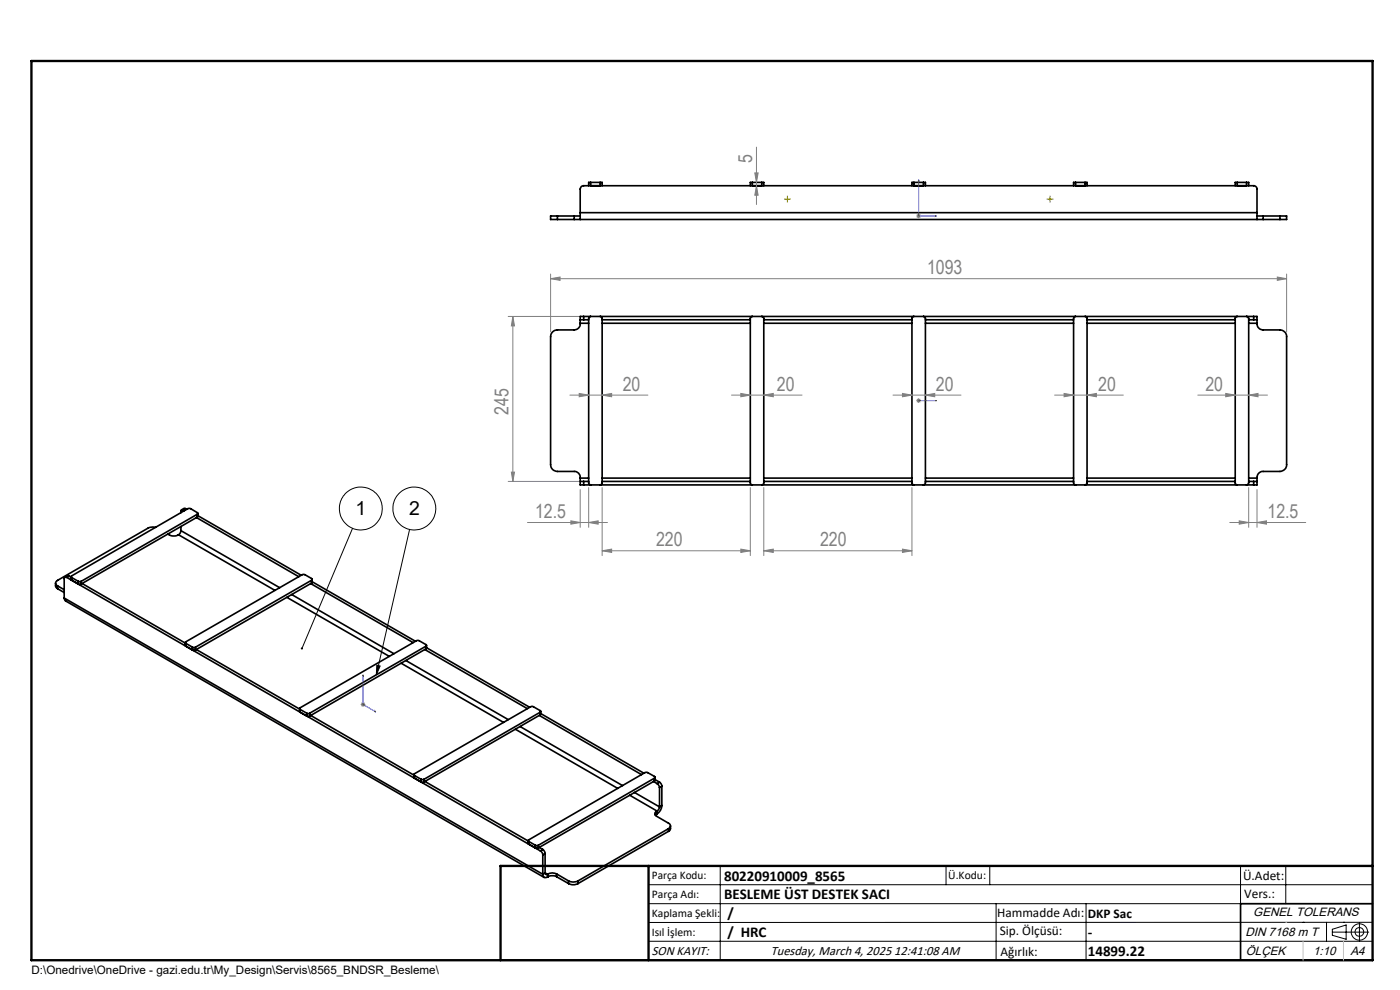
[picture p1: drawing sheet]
<svg xmlns="http://www.w3.org/2000/svg" width="297mm" height="210mm" viewBox="0 0 297 210" stroke-linecap="round" stroke-linejoin="round" font-family="sans-serif">
<g fill="none" stroke="#000" stroke-width=".35">
<path d="M125.3 38.7h-.4v.7M125.3 38.7v.7M125.3 38.7h2M127.3 38.7h.4v.7M127.3 38.7v.7M159.6 38.7h-.4v.7M159.6 38.7h2M159.6 38.7v.7M161.6 38.7h.4v.7M161.6 38.7v.7M193.9 38.7h-.4v.7M193.9 38.7h2"/>
<path d="M193.9 38.7v.7M195.9 38.7h.4v.7M195.9 38.7v.7M228.2 38.7h-.4v.7M228.2 38.7h2M228.2 38.7v.7M230.2 38.7h.4v.7M230.2 38.7v.7M262.5 38.7h-.5v.7M262.5 38.7h1.9M262.5 38.7v.7M264.4 38.7h.5v.7"/>
<path d="M264.4 38.7v.7M118.3 45.8h-1.5v.8h1.5M118.3 46.6h3.5M118.3 45.8v.8M118.3 45.8h3.5M121.8 45.8h1.3M121.8 46.6h1.3M121.8 45.8v.8M123.1 45.1v-5a.72 .72 0 0 1 .7-.7h142.2a.72 .72 0 0 1 .7 .7v5M123.1 45.1v1.5M123.1 45.1h143.6M123.1 46.6h143.6"/>
<path d="M266.7 45.1v1.5M266.7 45.8h1.3M266.7 46.6h1.3M268 46.6h3.5M268 45.8v.8M268 45.8h3.5M271.5 45.8h1.4v.8h-1.4M271.5 45.8v.8M123.1 67.8h.7M123.1 67.8v.8M123.1 68.6a1.28 1.28 0 0 1-1.3 1.4h-3.5a1.45 1.45 0 0 0-1.5 1.4v27.2a1.45 1.45 0 0 0 1.5 1.4h3.5a1.23 1.23 0 0 1 1.3 1.4M123.1 68.6h1.8"/>
<path d="M123.8 67.1h-.7v.7M123.8 67.1v.7M123.8 67.8h1.1M123.8 67.1h142.2M125.3 67.1l-.4 .4v35l.4 .4M127.3 67.1l.4 .4v35l-.4 .4M127.7 67.8h31.5M127.7 68.6h31.5M159.6 67.1l-.4 .4v35l.4 .4M161.6 67.1l.4 .4v35l-.4 .4M162 67.8h31.5M162 68.6h31.5"/>
<path d="M193.9 67.1l-.4 .4v35l.4 .4M195.9 67.1l.4 .4v35l-.4 .4M196.3 67.8h31.5M196.3 68.6h31.5M228.2 67.1l-.4 .4v35l.4 .4M230.2 67.1l.4 .4v34.9l-.1 .2-.3 .3M230.6 67.8h31.4M230.6 68.6h31.4M262.5 67.1l-.5 .3v35.2l.5 .3M264.4 67.1l.3 .1 .2 .3v34.9l-.1 .3-.4 .2M264.9 67.8h1.1M264.9 68.6h1.8"/>
<path d="M266 67.8h.7M266 67.1h.7v.7M266 67.1v.7M266.7 67.8v.8M266.7 68.6a1.28 1.28 0 0 0 1.3 1.4h3.5a1.45 1.45 0 0 1 1.4 1.4v27.2a1.45 1.45 0 0 1-1.4 1.4h-3.5a1.28 1.28 0 0 0-1.3 1.4M33 111.9l-.6-.1-1 .2-19.2 11.1a.61 .61 0 0 0-.4 .6 .61 .61 0 0 0 .4 .6M35.6 113.3a2.17 2.17 0 0 0 2.3 .1M37.9 113.4l20.4 11.8M38.4 112.6l-.2 .5-.3 .3M38.4 111.7v.9M38.4 112.6l20.9 12.1M38.9 108.2a.3 .3 0 0 0-.4 0 .3 .3 0 0 0-.1 .3v.3"/>
<path d="M38.9 108.2l.2 .1M39.4 107.9l-.3-.1-.6 .4M39.4 107.9l-.5 .3M39.4 107.9l.3 .1M41.7 109.8l21.7 12.5M41.9 109.1v-.3l-1.4-.9h-.7l-24.7 14.3v.2l.1 .1M41.9 109.1l-24.7 14.2M41.9 109.1v.6M41.9 109.7l-24.7 14.2M42 108.9l-.1 .8M42 109.4l21.9 12.6M123.1 102.1v.8h.7"/>
<path d="M123.1 102.1h.7M123.1 101.4v.7M123.1 101.4h1.8M123.8 102.1v.8M123.8 102.9h142.2M123.8 102.1h1.1M127.7 102.1h31.5M127.7 101.4h31.5M162 102.1h31.5M162 101.4h31.5M196.3 102.1h31.5M196.3 101.4h31.5"/>
<path d="M230.6 102.1h31.4M230.6 101.4h31.4M264.9 102.1h1.1M264.9 101.4h1.8M266 102.1h.7M266 102.1v.8M266.7 102.1v.8h-.7M266.7 101.4v.7M11.8 123.7v.8l.4 .4M12.2 124.3l1.4 .8M12.2 124.3v.6M12.2 124.9l1.4 .8"/>
<path d="M13.6 126.9l.3 .6 101.5 58.6M13.6 126.9l101.5 58.5M14.1 122.5a.33 .33 0 0 0-.3-.1 .33 .33 0 0 0-.2 .4v4.1M14.1 122.5l100.6 58M14.6 122.2l-.2-.1-.6 .3M14.6 122.2l-.5 .3M14.6 122.2l.5 .2M15.1 122.3v.7l.1 .1M15.2 122.5l1.4 .8M15.2 122.5v.6M15.2 123.1l1.4 .8M16.6 123.3h.6"/>
<path d="M16.6 123.9h.6M16.6 123.3v.6M17.2 123.3v.6M17.4 123.8l21.9 12.6M39.3 136.3v.6l.1 .2M39.4 136.5l1.5 .8M39.4 136.5v.6M39.4 137.1l1.5 .8M40.9 137.3h.6M40.9 137.9h.6M40.9 137.3v.6M41.5 137.3v.6"/>
<path d="M41.7 137.8l21.9 12.6M60.9 126.7l21.7 12.5M61.9 126.1l21.7 12.6M65.9 123.8l21.7 12.5M66.1 123.1v-.4l-1.5-.8h-.5l-24.7 14.3v.3M66.1 123.1l-24.6 14.2M66.1 123.1v.6M66.1 123.7l-24.6 14.2M66.2 122.9l-.1 .8M66.2 123.4l21.9 12.6M90.1 137.8l21.8 12.5M90.3 137.1l.1-.3-1.6-1-.5 .1-24.6 14.2v.4"/>
<path d="M90.3 137.1l-24.6 14.2M90.3 137.1v.5M90.3 137.6l-24.6 14.3M90.5 136.9l-.2 .7M90.5 137.4l21.9 12.6M63.6 150.3l.1 .8M63.7 150.5l1.4 .8M63.7 150.5v.6M63.7 151.1l1.4 .8M65.1 151.3h.6M65.1 151.9h.6M65.1 151.3v.6"/>
<path d="M65.7 151.3v.6M65.9 151.8l21.9 12.6M85.1 140.7l21.7 12.5M86.1 140.1l21.7 12.5M109.3 154.7l21.8 12.5M110.3 154.1l21.8 12.5M114.4 151.8l21.7 12.5M114.6 151.1l.1-.2v-.1l-1.7-.9h-.4l-24.7 14.2v.4M114.6 151.1l-24.6 14.2M114.6 151.1v.6M114.6 151.7l-24.6 14.2M114.7 150.9v.6l-.1 .2"/>
<path d="M114.7 151.4l21.9 12.6M87.8 164.3l.1 .8M87.9 164.5l1.4 .8M87.9 164.5v.6M87.9 165.1l1.4 .8M89.3 165.3h.7M89.3 165.9h.7M89.3 165.3v.6M90 165.3v.6M90.1 165.8l21.9 12.6M112 178.3v.6l.2 .2M112.2 178.5l1.4 .8"/>
<path d="M112.2 178.5v.6M112.2 179.1l1.4 .8M113.6 179.3h.6M113.6 179.9h.6M113.6 179.3v.6M114.2 179.3v.6M114.4 179.8l.7 .4M133.6 168.7l5.8 3.3M134.6 168.1l5.3 3.1M138.6 165.8l.8 .4M138.9 165.1v-.4l-1.5-.8h-.6l-24.7 14.3-.1 .2 .2 .1M138.9 165.1l-24.7 14.2"/>
<path d="M138.9 165.1v.6M138.9 165.7l-24.7 14.2M139 164.9l-.1 .8M139 165.4l.9 .5M139.3 172.1a.55 .55 0 0 0-.4 .5 .55 .55 0 0 0 .4 .5l2.5 1.5a.61 .61 0 0 1 .4 .6 .61 .61 0 0 1-.4 .6M139.3 172.7l-.3 .2M139.3 172.1v.6M139.4 166.2l.3 .4 .2 .5M139.4 172l-.1 .1M139.4 172v.6M139.4 172.6l-.1 .1M139.9 165.9l.4 .4 .1 .5"/>
<path d="M139.9 171.2l-.2 .6-.3 .2M139.9 167.1v4.1M139.9 165.9l-.5 .3M140.4 170.9a2.07 2.07 0 0 1-1 1.7M140.4 166.8l-.5 .3M140.4 170.9l-.5 .3M140.4 166.8v4.1M141.8 175.8l-19.2 11.1M141.8 175.8v.5M141.8 176.3l-19.2 11.1M142.2 175.2v.7l-.4 .4M114.7 180.5l.3 .4 .1 .5"/>
<path d="M115.1 180.2l.4 .4 .1 .5M115.1 185.4a.62 .62 0 0 0 .3 .7 .62 .62 0 0 0 .8-.1M115.1 180.2l-.4 .3M115.1 181.4v4M115.6 185.2a.33 .33 0 0 0 .2 .3 .33 .33 0 0 0 .4-.1M115.6 181.1l-.5 .3M115.6 185.2l-.5 .2M115.6 181.1v4.1M115.6 185.2l.6 .2M116.2 185.4v.6M116.3 185.4a2.02 2.02 0 0 1 1.8 0M116.3 186a2.02 2.02 0 0 1 1.8 0"/>
<path d="M116.3 185.4h-.1M116.3 185.4v.6M116.3 186h-.1M118.1 185.4l2.5 1.5M118.1 185.4v.6M118.1 186l2.5 1.4M120.6 186.9a2.17 2.17 0 0 0 2 0M120.6 187.4a2.17 2.17 0 0 0 2 0M120.6 186.9v.5M122.6 186.9v.5M291.2 191.7h-28v12M106.2 203.7h185"/>
</g>
<g fill="none" stroke="#000" stroke-width=".21">
<path d="M74.8 112.1l-10.7 25.4M86.9 112.3l-7.1 30.8M79.9 141.1l.7 .2-.8 1.8zM137.6 187.7h153.6M137.6 191.7h153.6M137.6 199.7h153.6M152.8 183.7v20M200.7 183.7v4M210 183.7v4M211.3 191.7v12M230.4 191.7v12M263.2 183.7v20"/>
<path d="M272.8 183.7v8M276.4 195.6h.1M281.4 195.6v4.1M282.6 197.7h7.8M282.6 197.1l3-.9v3l-3-.8zM285 195.6h.1M288.4 195.8v3.8M291.2 195.6l-153.6 .1"/>
<circle cx="76.5" cy="107.9" r="4.5"/>
<circle cx="87.9" cy="107.9" r="4.5"/>
<circle cx="288.4" cy="197.7" r="1.74"/>
<circle cx="288.4" cy="197.7" r=".93"/>
</g>
<path d="M194.9 38.1l.1 .4h-.2zM194.9 38.1v7.7h3.8M198.3 45.7l.4 .1-.4 .1zM194.8 85h.2zM194.9 85h.1M194.9 85h3.8M198.7 85h-.4h.4M77 143.1l.1 .4-.2-.1zM77 143.1v6.3l2.7 1.6M79.5 150.8l.2 .2-.2-.1z" fill="none" stroke="#00f" stroke-width=".21"/>
<g fill="none" stroke="#808080" stroke-width=".21">
<path d="M160.1 36.7h.7l-.3 2zM160.5 39.4l.3 2h-.7zM160.5 31.2v12.2M116.8 59.1l2-.3v.7zM116.8 58.1v12.3M116.8 59.1h156.1M194.4 45.8h1M194.5 45.5l.7 .7M194.9 45.3v1M195.2 45.5l-.7 .7M271 58.8l1.9 .3-1.9 .4zM272.9 58.1v12.3"/>
<path d="M107.8 67.1h15M108.8 67.1l.3 2h-.6zM108.8 67.1v35M120.9 83.8h16.5M122.9 83.5l2 .3-2 .4zM127.7 83.8l2.1-.3v.7zM155.2 83.8h14.9M157.2 83.5l2 .3-2 .4zM162 83.8l2-.3v.7zM189.4 83.8h14.5M191.5 83.5l2 .3-2 .4zM194.4 85h1"/>
<path d="M194.5 84.6l.7 .7M194.9 84.5v1M195.2 84.6l-.7 .7M196.3 83.8l2-.3v.7zM223.7 83.8h14.6M225.7 83.5l2.1 .3-2.1 .4zM230.6 83.8l2-.3v.7zM254.1 83.8h14.8M260 83.5l2 .3-2 .4zM264.9 83.8l2-.3v.7zM107.8 102.1h15M108.5 100.1h.6l-.3 2z"/>
<path d="M111.9 110.8h17M121.1 110.5l2 .3-2 .4zM123.1 103.8v8.1M124.9 110.8l2-.3v.7zM124.9 103.4v8.5M127.7 116.8l2.1-.3v.7zM127.7 116.8h31.5M127.7 103.4v14.5M157.2 116.5l2 .3-2 .4zM159.2 103.4v14.5M162 116.8l2-.3v.7zM162 103.4v14.5"/>
<path d="M162 116.8h31.5M191.5 116.5l2 .3-2 .4zM193.5 103.4v14.5M260.9 110.8h16.1M262.9 110.5l2 .3-2 .4zM264.9 103.4v8.5M266.7 110.8l2-.3v.7zM266.7 103.8v8.1M76.5 149.4h1M76.7 149.1l.7 .7M77 148.9v1.1M77.4 149.1l-.7 .7"/>
</g>
<path d="M166.7 42.2h-.4M167 41.9v-.4M167 42.6v.4M167.4 42.2h.4M222.4 42.2h-.4M222.8 41.9v-.4M222.8 42.6v.4M223.1 42.2h.4" fill="none" stroke="#808000" stroke-width=".21" stroke-dasharray="15.2 1.3 1.3 1.3" stroke-linecap="butt"/>
<path d="M166.7 42.3h.7M167 41.9v.7M222.4 42.3h.7M222.7 41.9v.7" fill="none" stroke="#808000" stroke-width=".21"/>
<path d="M6.7 12.9h284.5v190.8h-284.5zM137.6 183.7v20M291.2 183.7h-185v20" fill="none" stroke="#000" stroke-width=".5"/>
<path d="M272.8 195.6h.1M276.4 199.7v4M285 199.7v4" fill="none" stroke="#c0c0c0" stroke-width=".21"/>
<path d="M63.9 137.4v.3l.2-.2-.1 .3 .2-.1a.23 .23 0 0 0 0-.3 .23 .23 0 0 0-.3 0zM79.9 141.1l.7 .2-.8 1.8z" fill="#000"/>
<g fill="#00f">
<path d="M198.3 85h.4zM194.8 85h.2z"/>
<path d="M198.3 45.7l.4 .1-.4 .1zM194.9 38.1l.1 .4h-.2z"/>
<path d="M79.5 150.8l.2 .2-.2-.1zM77 143.1l.1 .4-.2-.1z"/>
</g>
<g fill="#808080">
<path d="M124.9 110.8l2-.3v.7zM121.1 110.5l2 .3-2 .4zM127.7 83.8l2.1-.3v.7zM122.9 83.5l2 .3-2 .4zM266.7 110.8l2-.3v.7zM262.9 110.5l2 .3-2 .4z"/>
<path d="M116.8 59.1l2-.3v.7zM271 58.8l1.9 .3-1.9 .4z"/>
<path d="M162 116.8l2-.3v.7zM191.5 116.5l2 .3-2 .4z"/>
<path d="M162 83.8l2-.3v.7zM157.2 83.5l2 .3-2 .4z"/>
<path d="M108.5 100.1h.6l-.3 2zM108.8 67.1l.3 2h-.6z"/>
<path d="M160.1 36.7h.7l-.3 2zM160.5 39.4l.3 2h-.7z"/>
<path d="M127.7 116.8l2.1-.3v.7zM157.2 116.5l2 .3-2 .4zM260 83.5l2 .3-2 .4zM264.9 83.8l2-.3v.7z"/>
<path d="M225.7 83.5l2.1 .3-2.1 .4zM230.6 83.8l2-.3v.7z"/>
<path d="M191.5 83.5l2 .3-2 .4zM196.3 83.8l2-.3v.7z"/>
</g>
<g font-size="4.1" fill="#808080">
<text x="159.6" y="34.7" transform="rotate(-90 159.6 34.7)">5</text>
<text x="196.7" y="58.2">1093</text>
<text x="132.1" y="82.9">20</text>
<text x="164.8" y="82.9">20</text>
<text x="198.5" y="82.9">20</text>
<text x="233" y="82.9">20</text>
<text x="255.7" y="82.9">20</text>
<text x="107.9" y="88.1" transform="rotate(-90 107.9 88.1)">245</text>
<text x="113.5" y="109.9">12.5</text>
<text x="268.9" y="109.9">12.5</text>
<text x="139.2" y="115.9">220</text>
<text x="174" y="115.9">220</text>
</g>
<g font-size="4.1">
<text x="75.4" y="109.2">1</text>
<text x="86.8" y="109.2">2</text>
</g>
<g font-size="3.2">
<text x="153.6" y="190.8">BESLEME ÜST DESTEK SACI</text>
<text x="153.6" y="186.8">80220910009_8565</text>
<text x="154.3" y="194.8">/</text>
<text x="154.3" y="198.8">/ HRC</text>
<text x="230.8" y="198.7">-</text>
<text x="230.8" y="202.8">14899.22</text>
</g>
<g font-size="2.8">
<text x="263.7" y="186.7">Ü.Adet:</text>
<text x="263.9" y="190.5">Vers.:</text>
<text x="211.5" y="194.5">Hammadde Adı:</text>
<text x="230.8" y="194.7">DKP Sac</text>
<text x="138.3" y="202.6">SON KAYIT:</text>
<text x="163.5" y="202.6">Tuesday, March 4, 2025 12:41:08 AM</text>
<text x="212.1" y="198.4">Sip. Ölçüsü:</text>
<text x="212.2" y="202.7">Ağırlık:</text>
</g>
<g font-size="2.6">
<text x="265.9" y="194.4">GENEL TOLERANS</text>
<text x="264.2" y="198.5">DIN 7168 m T</text>
<text x="264.3" y="202.6">ÖLÇEK</text>
<text x="278.5" y="202.6">1:10</text>
<text x="286.5" y="202.6">A4</text>
</g>
<g font-size="2.5">
<text x="138.3" y="186.4">Parça Kodu:</text>
<text x="138.3" y="190.5">Parça Adı:</text>
<text x="201.2" y="186.5">Ü.Kodu:</text>
<text x="138.3" y="194.5">Kaplama Şekli:</text>
<text x="138.3" y="198.6">Isıl İşlem:</text>
<text x="6.7" y="206.7">D:\Onedrive\OneDrive - gazi.edu.tr\My_Design\Servis\8565_BNDSR_Besleme\</text>
</g>
</svg>
